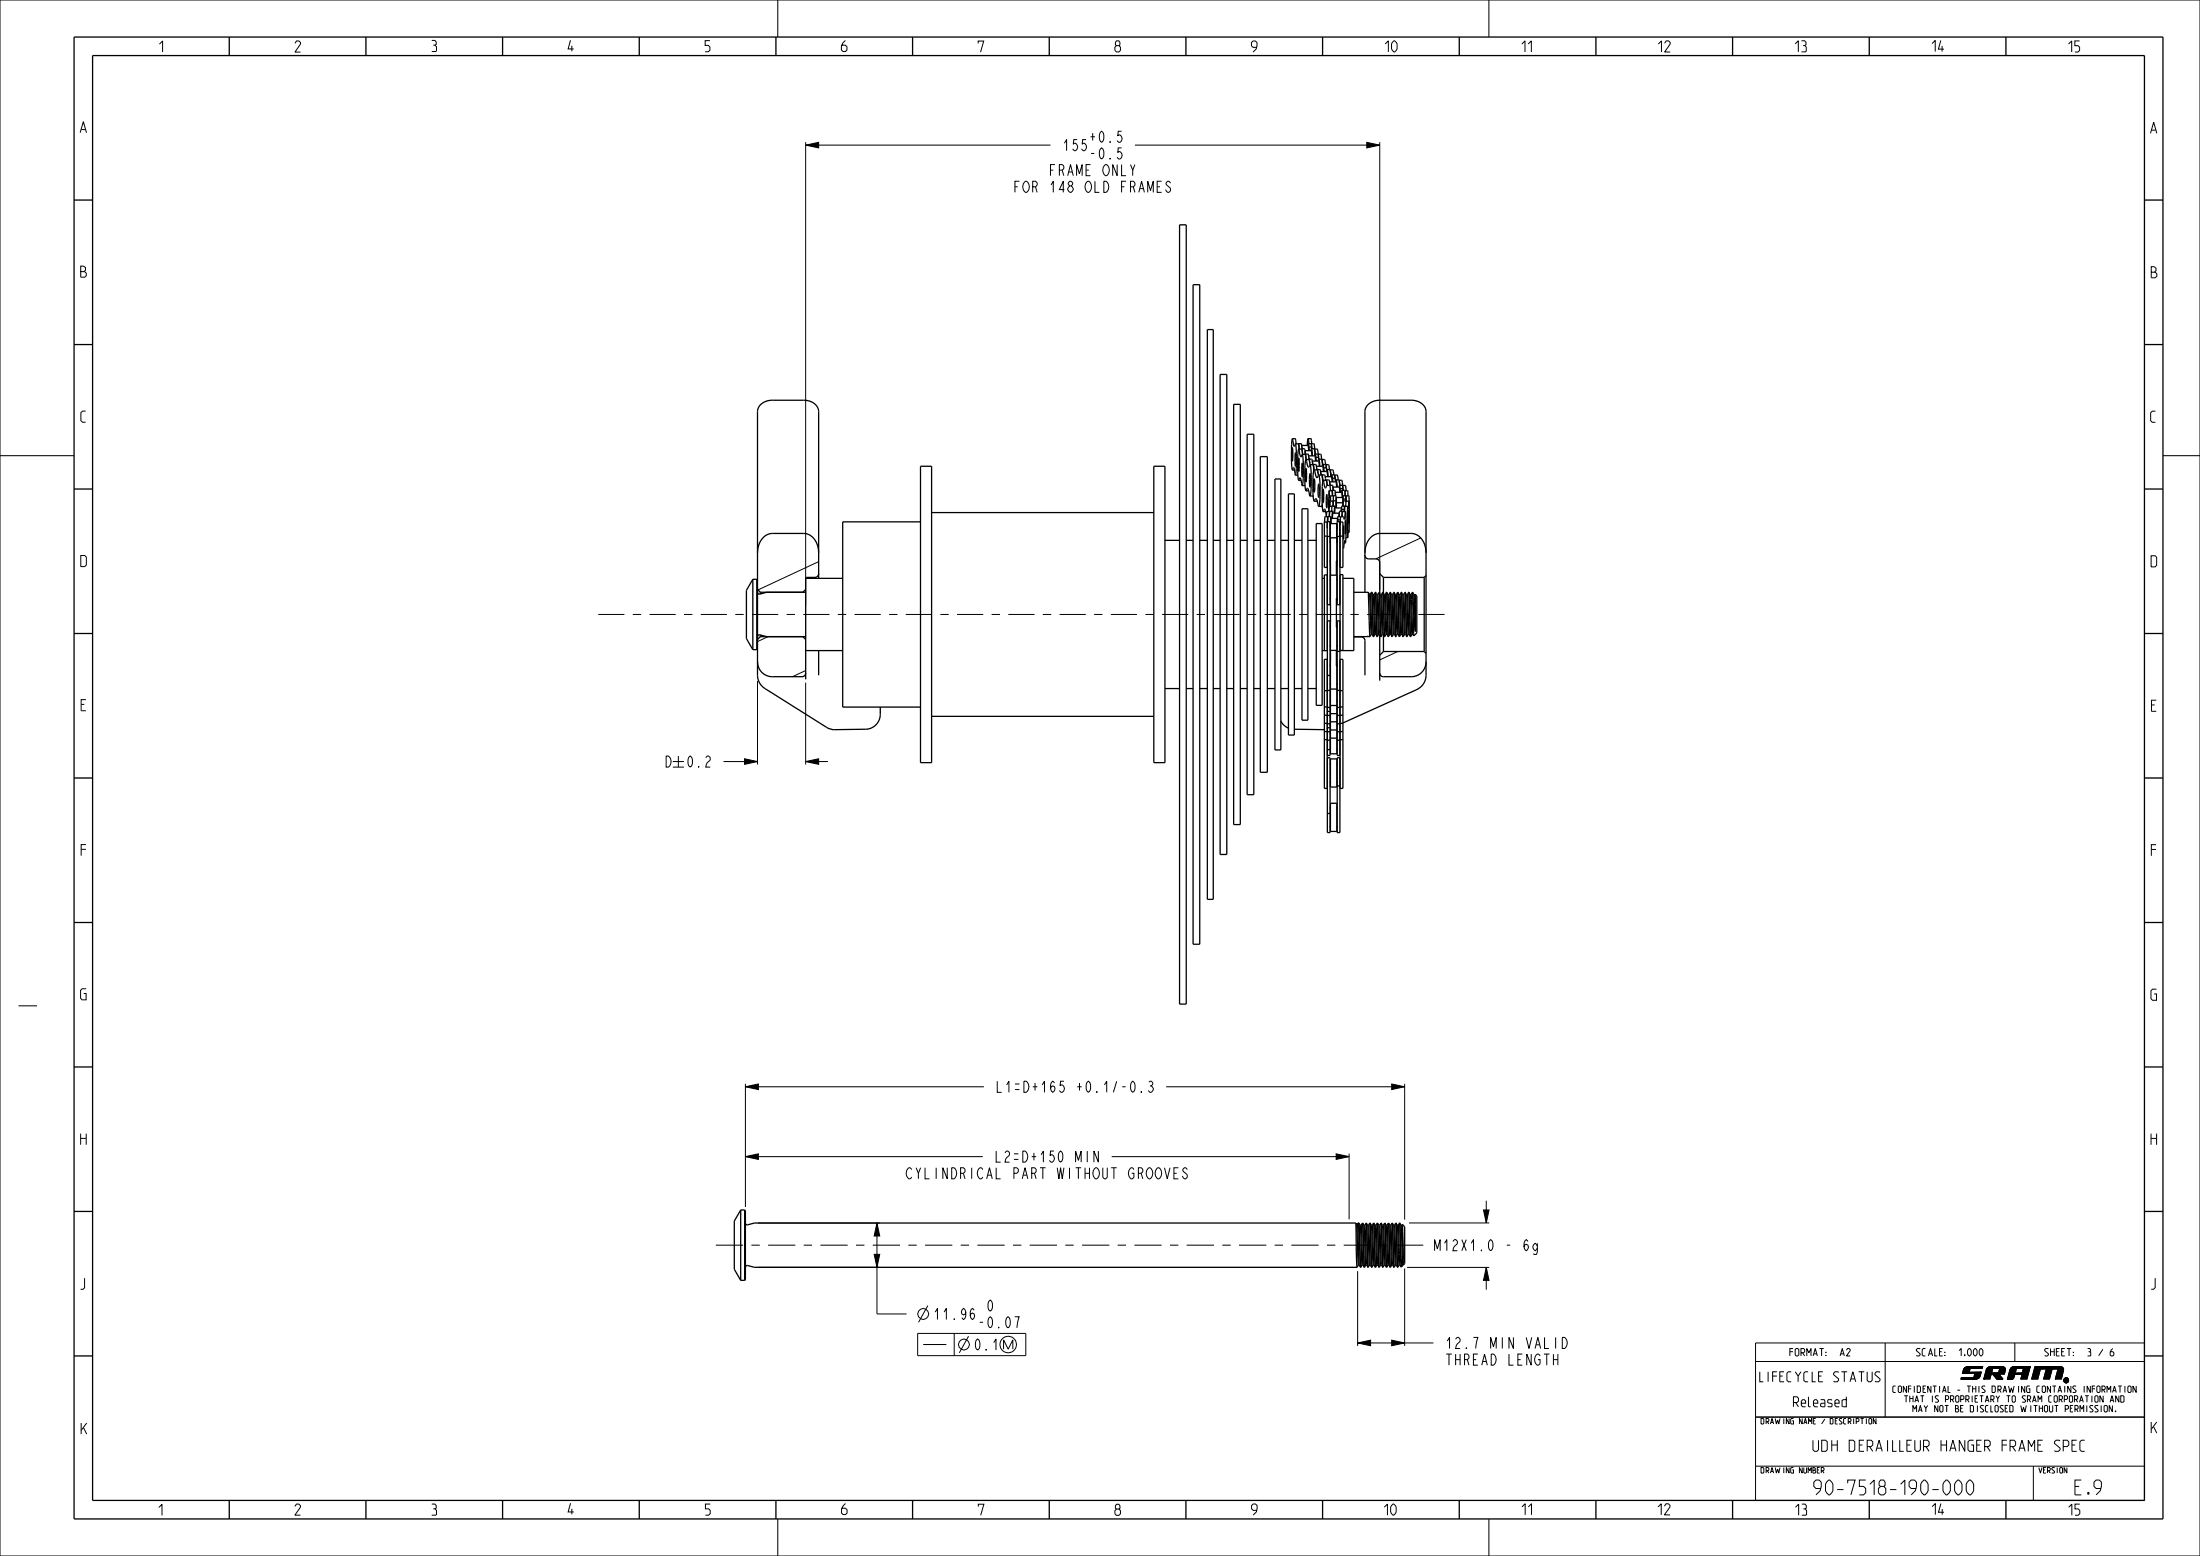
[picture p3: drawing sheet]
<svg xmlns="http://www.w3.org/2000/svg" width="594mm" height="420mm" viewBox="0 0 594 420" stroke-linecap="round" stroke-linejoin="round" font-family="sans-serif">
<g fill="none" stroke="#000" stroke-width=".27">
<path d="M0 0h594v420h-594zM210 0v10M402 0v10M0 123h20M584 123h10M221 151.6l-16.3 7.6M383.6 145.2l-12.1 5.7M207.4 171.9l-2.9 1.3M377.4 175.9l-4.9 2.2M217.5 181l-3.5 1.7M5 271.5h5M474 362.5h105v42.5h-105z"/>
<path d="M474 367.5h105M509 362.5v20M529.5 372.2h4.4zM529.5 372.2l4.6-.1zM529.5 372.2l4.7-.2zM529.5 372.2l4.8-.3zM529.5 372.2l3.4-.4 1.4 .1zM529.5 372.2h4.2zM529.6 371.8h3.3l-3.4 .4zM529.9 370.6h3.3M529.9 370.5l5-.1zM529.9 370.5l3.3 .2h-3.3z"/>
<path d="M529.9 370.5l5-.1-1.7 .3zM529.9 370.5h5M530.1 370l1.8-.6-.2 1zM530.1 370l1.6 .4-1.8 .1zM530.1 369.8l1.8-.4-1.8 .6zM530.2 369.5l1.7-.1-1.8 .4zM530.3 369.3l5-.3-3.4 .4zM530.3 369.3l1.6 .1-1.7 .1zM530.4 369.2l.8-.2h4.1l-.1 .4h-3.3l-.2 1h3.2l-.5 1.4-.8 .4h-4.1l.1-.4h3.3l.3-1.1h-3.3zM530.5 369.2l4.8-.2zM530.5 369.2l4.8-.2-5 .3zM530.5 369.1h4.8"/>
<path d="M530.7 369.1l4.6-.1zM530.7 369h4.6M530.9 369h4.4zM530.9 369h4.4M531.9 369.4l3.4-.4-.1 .4zM532.9 371.8l1.7-.2-.1 .2zM532.9 371.8l1.8-.5-.1 .3zM532.9 371.8h1.6l-.2 .1zM533.2 370.7l1.7-.3-.2 .9zM533.2 370.7l1.5 .6-1.8 .5zM533.9 372.2h-4.4M534.2 372.1l-4.7 .1"/>
<path d="M535.6 372.2l2-1.2-.1 .2zM535.6 372.2l2.1-1.4zM535.6 372.2l2.1-1.6v.2zM535.6 372.2l2.3-2.2-.2 .6zM535.6 372.2l1.9-1-.2 1zM536.3 369.9l1.7-.5-.1 .6zM536.3 369.9l1.6 .1-2.3 2.2zM536.3 369.6l1.7-.2-1.7 .5zM536.5 369.4l4.9-.1zM536.5 369.4h1.5l-1.7 .2zM536.5 369.4h4.9M536.5 369.3h4.9"/>
<path d="M536.6 369.2l.7-.3h3.4l.5 .2 .3 .6-.3 1.2h-1.5l1.1 1.3h-1.7l-1.3-1.5-.2 .2-.3 1.3h-1.7zM536.6 369.2l4.6-.1zM536.6 369.2l4.6-.1 .1 .1zM536.6 369.2h4.7l-4.8 .2zM536.6 369.1l4.7 .1M536.8 369.1h4.3zM536.8 369.1h4.4zM536.8 369h4.3M536.8 369.1h4.4M537.1 369h3.8zM537.1 369l4 .1zM537.1 369h3.8"/>
<path d="M537.3 368.9h3.4zM537.3 368.9l3.6 .1zM537.7 370.6h.9zM537.7 370.6l.1 .1zM537.7 370.8l.1-.1zM537.8 370.7l1.8-.1 .1 .3zM537.8 370.7l1.9 .2-1.5 .3zM537.8 370.7l1.8-.1zM538 369.4l3.4-.1zM538 369.4h1.9l-.3 1.2h-1.9zM538.2 371.2l1.5-.3-.7 1.2zM538.9 369.4l2.5-.1z"/>
<path d="M539.2 372.2h1.6zM539.2 372.2h.5zM539.6 370.6l1.7-.2-1.6 .5zM539.7 370.9l1.6-.5-.1 .5zM539.7 370.9l-.6 1.2zM539.7 370.9l-.6 1.3zM539.7 370.9l-.5 1.3h-.1zM539.7 370.9l1.1 1.3h-1.6zM539.7 369.4l1.7-.1zM539.8 370l1.7-.3-.1 .2zM539.8 370l1.6-.5 .1 .2zM539.8 370l1.6-.1-.1 .5z"/>
<path d="M539.8 370l1.5 .4-1.7 .2zM539.8 369.4l1.6-.1zM539.9 369.4l1.5-.1v.2zM539.9 369.4l1.5 .1-1.6 .5zM542 372.2h1.5zM542 372.2l1.6-.1zM542 372.2l1.7-.2zM542 372.2l1.8-.4-.1 .2zM542 372.2l1.9-.9-.1 .5zM542 372.2l1.9-1.1v.2zM542 372.2l2-1.2zM542 372.2l2.1-1.6-.1 .4z"/>
<path d="M542 372.2l2.3-2.2-.2 .6zM542 372.2h1.3zM542 372.2h.9zM542.6 369.8l1.8-.4-.1 .6zM542.6 369.8l1.7 .2-2.3 2.2zM542.8 369.5l1.6-.1-1.8 .4zM542.9 369.3l1.5 .1-1.6 .1zM542.9 369.3l.2-.2 5-.1zM542.9 369.3l5.2-.3-3.7 .4zM543 369.2l.7-.2h4.4l-.8 3.2h-1.7l.4-1.2-2.1 .1a.89 .89 0 0 1-1.1 1.1h-.8l.6-2.4zM543.1 369.1l5-.1zM543.1 369h5"/>
<path d="M543.3 369h4.8zM543.5 369h4.6zM543.5 369h4.6M543.7 369h4.4zM544 371l1.1-.4h.9zM544 371l2-.4v.4zM544 362.5v5M544.1 370.6h1l-1.1 .4zM544.4 369.4l3.7-.4zM544.4 369.4h1.9l-.3 1.2h-1.9zM545.3 369.4l2.8-.4zM546 371l2-1.3-2.4 2.5z"/>
<path d="M546 370.6l2-.9-2 1.3zM546.1 369.4l2-.4zM546.2 370l1.8-.3-2 .9zM546.2 369.4l1.9-.4zM546.3 369.4l1.8-.4-.1 .7zM546.3 369.4l1.7 .3-1.8 .3zM548 369.7l-.7 2.5h-1.7zM549.4 368.9h7.1zM549.4 368.9h7.1l-5.6 .5zM549.4 368.9l1.5 .5-2.3 2.8zM549.4 368.9l7.4 .1 .4 .7-.6 2.5h-1.7l.8-2.8h-1.6l-.7 2.8h-1.6l.7-2.8h-1.6l-.7 2.8h-1.6zM549.4 368.9h7.1"/>
<path d="M550.9 369.4h6.2zM550.9 369.4l6.1-.2 .1 .2zM550.9 369.4l6-.3 .1 .1zM550.9 369.4l6-.3zM550.9 369.4l5.8-.4zM550.9 369.4l-.7 2.8h-1.6zM550.9 369.4h6.2M550.9 369.3h6.2M552.5 369.4h4.6zM552.5 369.4h1.6l-2.3 2.8zM554.1 369.4h3zM554.1 369.4l-.7 2.8h-1.6z"/>
<path d="M555.7 369.4h1.4l.1 .3zM555.7 369.4l1.5 .3-2.3 2.5zM557.1 370l-.5 2.2h-1.7zM557.1 370l-2.2 2.2zM557.2 369.7l-2.3 2.5zM557.2 369.7l-.1 .3-2.2 2.2zM557.3 372.5h.1M557.2 372.7h.1M557.3 372.4h.1M557.2 372.6h.1M557.3 372.7h.1M557.2 372.8h.1"/>
<path d="M557.4 372.3h.1M557.2 372.5h.1M557.3 372.8h.1M557.3 372.9h.1M557.2 372.4h.1M557.4 372.8h.1M557.3 373h.1M557.3 372.2h.2zM557.5 372.2h.1M557.3 372.3h.1M557.4 372.9h.1M557.4 373h.1"/>
<path d="M557.4 372.2l.2-.1zM557.3 372.2h.1M557.5 373h.1M557.4 373l.2 .1zM557.4 372.1h.3zM557.4 372.1h.2zM557.4 373.1h.2zM557.5 372.1l.4-.1zM557.5 372.1l.3-.1zM557.5 373.1h.2zM557.5 373.1h.3zM557.6 372h.5z"/>
<path d="M557.6 373.2h.3zM557.6 373.2l.6-.1zM557.6 373.2h.5zM557.7 372.3h.2zM557.7 372.3v.6zM557.7 372.3h.4v.6l-.2-.3-.2 .3zM557.7 372h.4zM557.7 372l.3-.1zM557.7 373.2h.4zM557.8 372.4h.3zM557.8 372.5h.1M557.8 372.5l-.1 .4z"/>
<path d="M557.8 372.4l-.1 .5zM557.8 372.4l.3-.1zM557.8 372.4l.2-.1zM557.8 372.4l.2 .1h-.2zM557.8 372.6h.3zM557.8 372.6h.2zM557.8 372.6l.3-.1zM557.8 372.6l-.1 .3zM557.8 371.9h.2zM557.8 373.2h.3zM557.8 373.2h.2zM557.9 372.5h.1"/>
<path d="M557.9 372h.2zM557.9 373.2l.3-.1zM557.9 372.6h.2zM557.9 372.5h.2zM557.9 372.4h.2zM558 372l.2 .1zM558 373.1h.2zM558 372.5h.1zM558 372.4h.1zM558 372.6h.1M558 372.5h.1M558 372.4h.1"/>
<path d="M558.1 372.5h.1M558.1 372.6h.1M558 372.7h.1M558.1 372.4h.1M558 372.9h.1M558.1 372.7h.1M558 372.8h.1M558.1 372.9h.1M558.1 372.8h.1M558 373.1h.3zM558 372.1h.2zM558.1 373.1h.2z"/>
<path d="M558.1 372.1h.2zM558.2 373.1l.1-.1zM558.2 372.1l.1 .1zM558.3 373h.1zM558.3 372.2h.1M558.3 372.3h.1M558.3 373h.1M558.4 372.2h.1M558.4 372.3h.1M558.5 372.9h.1M558.5 372.3h.1M558.4 372.4h.1"/>
<path d="M558.5 372.8h.1M558.3 372.9h.1M558.5 372.4h.1M558.4 372.5h.1M558.5 372.7h.1M558.4 372.8h.1M558.5 372.6h.1M558.4 372.7h.1M558.5 372.5h.1M474 382.5h105M474 395.7h105M549 395.7v9.3"/>
<path d="M210 410v10M402 410v10"/>
<circle cx="557.9" cy="372.6" r=".56"/>
<circle cx="557.9" cy="372.6" r=".65"/>
</g>
<g fill="#000">
<path d="M530.1 370l1.6 .4-1.8 .1zM530.1 369.8l1.8-.4-1.8 .6zM530.3 369.3l1.6 .1-1.7 .1zM530.2 369.5l1.7-.1-1.8 .4zM530.1 370l1.8-.6-.2 1zM533.2 370.7l1.5 .6-1.8 .5zM532.9 371.8l1.7-.2-.1 .2zM532.9 371.8h1.6l-.2 .1zM532.9 371.8l1.8-.5-.1 .3zM533.2 370.7l1.7-.3-.2 .9zM536.3 369.9l1.6 .1-2.3 2.2zM536.5 369.4h1.5l-1.7 .2z"/>
<path d="M536.3 369.6l1.7-.2-1.7 .5zM535.6 372.2l2-1.2-.1 .2zM535.6 372.2l1.9-1-.2 1zM535.6 372.2l2.1-1.4zM535.6 372.2l2.3-2.2-.2 .6zM535.6 372.2l2.1-1.6v.2zM537.7 370.8l.1-.1zM537.8 370.7l1.8-.1 .1 .3zM537.7 370.6l.1 .1zM536.3 369.9l1.7-.5-.1 .6zM537.8 370.7l1.9 .2-1.5 .3zM538.2 371.2l1.5-.3-.7 1.2z"/>
<path d="M537.7 370.6h.9zM539.7 370.9l-.6 1.2zM539.7 370.9l-.6 1.3zM539.7 370.9l-.5 1.3h-.1zM539.2 372.2h.5zM539.8 370l1.5 .4-1.7 .2zM539.6 370.6l1.7-.2-1.6 .5zM537.8 370.7l1.8-.1zM539.7 370.9l1.1 1.3h-1.6zM539.7 369.4l1.7-.1zM539.9 369.4l1.5 .1-1.6 .5zM539.8 369.4l1.6-.1z"/>
<path d="M539.2 372.2h1.6zM539.7 370.9l1.6-.5-.1 .5zM539.9 369.4l1.5-.1v.2zM539.8 370l1.7-.3-.1 .2zM539.8 370l1.6-.1-.1 .5zM539.8 370l1.6-.5 .1 .2zM542.6 369.8l1.7 .2-2.3 2.2zM542.9 369.3l1.5 .1-1.6 .1zM542.8 369.5l1.6-.1-1.8 .4zM542 372.2h.9zM542 372.2h1.5zM542 372.2h1.3z"/>
<path d="M542 372.2l1.6-.1zM542 372.2l1.7-.2zM542 372.2l1.8-.4-.1 .2zM542 372.2l1.9-.9-.1 .5zM542 372.2l1.9-1.1v.2zM542 372.2l2-1.2zM542 372.2l2.1-1.6-.1 .4zM542 372.2l2.3-2.2-.2 .6zM544.1 370.6h1l-1.1 .4zM542.6 369.8l1.8-.4-.1 .6zM546 371l2-1.3-2.4 2.5zM546 370.6l2-.9-2 1.3z"/>
<path d="M546.3 369.4l1.7 .3-1.8 .3zM546.2 370l1.8-.3-2 .9zM546.2 369.4l1.9-.4zM548 369.7l-.7 2.5h-1.7zM546.3 369.4l1.8-.4-.1 .7zM549.4 368.9l1.5 .5-2.3 2.8zM550.9 369.4l-.7 2.8h-1.6zM552.5 369.4h1.6l-2.3 2.8zM554.1 369.4l-.7 2.8h-1.6zM555.7 369.4l1.5 .3-2.3 2.5zM549.4 368.9h7.1l-5.6 .5zM550.9 369.4l5.8-.4z"/>
<path d="M550.9 369.4l6-.3zM555.7 369.4h1.4l.1 .3zM557.1 370l-2.2 2.2zM557.1 370l-.5 2.2h-1.7zM557.2 369.7l-.1 .3-2.2 2.2zM557.2 369.7l-2.3 2.5zM557.4 372.2l.2-.1zM557.4 372.1h.3zM557.4 373l.2 .1zM557.3 372.2h.2zM557.5 372.1l.4-.1zM557.4 373.1h.2z"/>
<path d="M557.6 372h.5zM557.5 373.1h.3zM557.4 372.1h.2zM557.7 372.3v.6zM557.7 372l.3-.1zM557.6 373.2h.5zM557.5 373.1h.2zM557.8 372.4h.3zM557.8 372.4l-.1 .5zM557.8 372.6h.3zM557.8 372.5l-.1 .4zM557.8 372.6l-.1 .3z"/>
<path d="M557.7 373.2h.4zM557.5 372.1l.3-.1zM557.8 371.9h.2zM557.9 372h.2zM557.6 373.2h.3zM557.6 373.2l.6-.1zM557.8 373.2h.2zM557.9 372.6h.2zM557.9 372.5h.2zM557.9 372.4h.2zM557.7 372.3h.2zM558 373.1h.2z"/>
<path d="M557.9 373.2l.3-.1zM558 372.4h.1zM558 372.5h.1zM557.8 372.4l.2-.1zM558 372l.2 .1zM558 372.1h.2zM557.8 372.6l.3-.1zM557.8 372.6h.2zM557.8 372.4l.3-.1zM557.8 373.2h.3zM557.7 372h.4zM558.1 373.1h.2z"/>
<path d="M558 373.1h.3zM558.2 373.1l.1-.1zM558.1 372.1h.2zM558.2 372.1l.1 .1zM558.3 373h.1z"/>
</g>
<path d="M530.3 369.2h5M544 370.8h2M550.9 369.3h6.1" fill="none" stroke="#000" stroke-width=".38"/>
<path d="M530.3 369.2h5" fill="none" stroke="#000" stroke-width=".42"/>
<path d="M529.5 372.1h4.8M529.9 370.5h5" fill="none" stroke="#000" stroke-width=".28"/>
<path d="M529.5 372h4.8" fill="none" stroke="#000" stroke-width=".41"/>
<path d="M542.9 369.1h5.2" fill="none" stroke="#000" stroke-width=".34"/>
<path d="M542.9 369.2h5.2" fill="none" stroke="#000" stroke-width=".43"/>
<g fill="none" stroke="#000" stroke-width=".35">
<path d="M20 10h564v400h-564zM25 15h554v390h-554zM61.9 10v5M98.8 10v5M135.7 10v5M172.6 10v5M209.5 10v5M246.4 10v5M283.3 10v5M320.2 10v5M357.1 10v5M394 10v5"/>
<path d="M430.9 10v5M467.8 10v5M504.7 10v5M541.6 10v5M20 54h5M579 54h5M318.5 60.7h1.8v210.3h-1.8zM322.1 76.8h1.8v178.1h-1.8zM20 93h5M326 89h1.6v153.8h-1.6zM579 93h5M329.4 101.1h1.8v129.5h-1.8z"/>
<path d="M333.1 109.1h1.8v113.5h-1.8zM336.7 117.2h1.8v97.3h-1.8zM348.9 118.4h.8l.3 1.4M348.9 118.4l-.2 1.6v3.7l.2 3.2M348.9 118.4l.5 2.1 .4-.7M349.8 119.8l.2 3.2v3.6l-.2 1.7M349.8 119.8h.7M350.5 119.8l.2 1.4M350.6 119.8h.8l.2 1.3M350.6 119.8l.2 1.4M350.6 119.8h-.1M353.2 118.4l-.2 1.8"/>
<path d="M353.2 118.4h.8l.2 1.4M353.2 118.4l.2 1.4M353.2 119.8l-.1 .4M353.2 119.8h.8l.2 .9M353.2 119.8l.2 .9M20 132h5M248.5 125.9h3v80h-3zM251.5 138.4h60M311.5 125.9h3v80h-3zM340.3 123.3h1.9v85.2h-1.9zM344.2 129.3h1.6v73.1h-1.6zM347.9 133.3h1.6v65.1h-1.6z"/>
<path d="M348.9 126.9l.4-.7 .5 2.1M348.9 126.9h.6M349.8 128.3h.6M350.7 121.2l-.3 1.6v3.7l.3 3.2M350.7 121.2l.5 2.1 .4-.7M350.7 129.7l.3-.7 .6 2.1M350.7 129.7h.6M350.7 121.2h.7M351.4 121.2h.1M351.4 121.2l.2 .6M351.5 121.1l.1 .7M351.5 121.1h.7l.2 1.5"/>
<path d="M351.5 121.1l-.1 .1M351.5 137.3h1.6v57.1h-1.6zM351.6 121.8l.1 .8M351.6 122.6l.3 3.2v3.6l-.3 1.7M351.6 131.1h.8M351.6 122.6h.8M351.6 121.8l.1 .5M352.4 122.6h.1M352.4 122.6l.2 1.4M352.4 122.6h.8l.2 1.3M352.4 122.6l.3 1.4M352.6 124l-.3 1.6v3.7l.3 3.2"/>
<path d="M352.6 124l.6 2.1 .5-.7M352.6 132.5l.5-.7 .6 2.1M352.6 132.5h.8M352.6 124h.8M353 120.2h.1M353.1 120.2h.1M353.4 124l.2 .6M353.4 123.9l.8 .1 .2 1.4M353.4 123.9v.1M353.4 123.9l.2 .6M353.4 120.7l.1 .9M353.4 120.7h.8"/>
<path d="M353.6 124.6l.1 .8M353.6 124.5l.1 .6M353.7 125.4l.3 3.2v3.6l-.3 1.7M353.7 133.9h.8M353.7 125.4h.8M353.7 125.4h.1M354.1 121.1l-.1 .5M354.1 121.1l.8 .1M354.1 121.1l.3 1.9M354.2 120.7v.4zM354.2 120.7l-.2-.9h.8l.2 1.4M354.4 133.9h.1"/>
<path d="M354.4 133.9l.1 .1M354.5 125.4h.1M354.5 125.4l.2 1.6M354.5 125.4h.8l.3 1.4M354.5 125.4l.3 1.4M354.5 134h.1M354.5 133.8v.1M354.8 126.8l-.3 1.6v3.7l.1 2.3 .2 .9M354.8 126.8l.7 2.1 .2-.1 .3-.6M354.8 135.3l.4-.6h.2l.6 2M354.8 135.3h.8M354.8 126.8h.8"/>
<path d="M354.9 121.2h.1M354.9 121.2h.8l.3 1.4M354.9 121.2l.3 1.4M354.9 121.3l.2 1.3M355.1 122.6h.1M355.1 122.6l-.2 .5M355.1 122.6h.7l.2 .9M355.1 122.6l.2 .9M355.3 123.5l.1 1M355.3 123.5h.7M355.6 126.8h.1M355.6 135.3h.1"/>
<path d="M355.6 126.8l.4 1.4M355.6 126.7l.8 .1 .3 1.4M355.6 126.7v.1M355.6 126.7l.2 .6M355.7 135.3h-.1M355.8 127.3v.1M355.8 127.4l.1 .5M356 128.2v.1M356 123.5l.1 .4M356 123.5l-.1-.9h.7l.2 1.3M356 123.5h.1M356 123.5l.1 .3"/>
<path d="M356 128.2l.3 1 .1 2.3v3.5l-.4 1.7M356 136.7h.8M356 128.2h.8M356.1 123.9l-.2 .6M356.1 123.9l.3 2M356.1 123.9h.7M356.8 136.7h.1M356.8 136.7l.1 .1M356.8 123.9l.1 .1M356.8 128.2h.1M356.8 128.2l.3 1.8M356.8 123.9v.1"/>
<path d="M356.9 124l.2 1.5M356.9 124l.8 .1 .3 1.3 .8 .1 .1 1.2M356.9 124l.3 1.4M356.9 128.2h.7l.3 1.4 .2-.1M356.9 128.2h-.1M356.9 128.2l.3 1.5M356.9 136.8h.1M357 136.2l-.2 .5M357 136.5l-.1 .3M357.2 125.4l-.2 .5M357.2 125.4h.7l.2 .9M357.2 125.4l.2 .9"/>
<path d="M357.3 129.6l.5 2.1 .4-.7h1.6l.1 1.4M357.3 129.6l-.3 1.6v3.7l.3 3.2M357.3 138.1l.4-.7 .4 1.9M357.3 138.1h.6M357.4 126.3l.1 1M357.4 126.3h.7M358 125.5l.1 .8M358.1 129.5l.2 1.5-.2-1.3-.8-.1M358.1 129.5l.7 .1 .3 1.4M358.1 127.2v.1M358.1 126.3l.1 .5M358.1 126.3h.1"/>
<path d="M358.1 126.3l.1 .2M358.3 126.7l-.2 .5M358.3 126.7l.8 .1M358.3 126.7l.3 2M358.5 139.5h-.8l-.1 1.4M358.5 139.5h.1M358.5 139.5l-.1 1.3M358.9 132.5l-.1 5.6M358.9 132.5l.2 2 .1-.6M358.9 132.5h.7M359 138.1l-.1 1.3zM359 138.1h-.8l-.1 1.4"/>
<path d="M359 138.1h.1M359 131h.1M359 131l.2 1.5M359.1 126.8l.2 1.8 .2-.4M359.1 126.8l.8 .1 .3 1.3M359.1 126.8l.3 1.4M359.2 133.9l.1 1.4M359.2 133.9h.8M359.3 139.4h-.7l-.1 1.4M359.3 139.4v1.7M359.3 139.4l-.1 1.9M359.5 128.2h.8l.2 .9"/>
<path d="M359.5 128.2l.3 .9M359.6 132.5l.1 1.4M359.6 136.7h-.7l-.1 1.4M359.6 136.7h.1M359.6 136.7v.1M359.7 132.4h.7l.2 1.4M359.7 132.4l-.1 .1M359.7 132.4l.1 1.5M359.8 129.1l.1 1M359.8 129.1h.7M359.8 138l.1 .5M359.8 138l-.8 .1"/>
<path d="M359.8 138l-.2 1.9M360 135.3v.4M360 135.3h-.8l-.1 1.4M360 135.3l-.1 1.3M360 135.2h.7M360.3 128.2l.8 .1 .2 1.2M360.3 128.3l.2 .8M360.4 136.6h-.7l-.2 1.4M360.4 136.6l.1 .5M360.4 136.6l-.2 1.9M360.5 129.1l.1 .6M360.5 129.1l.1 .4"/>
<path d="M360.7 129.5l-.2 .6M360.7 129.5l.8 .1M360.7 129.5l.4 2M360.7 135.2v-1.4h-.7v2.8M360.7 135.2v1.9M360.7 135.5l.1 .1M360.7 136.9l.1 .1M361.5 129.6l.2 1.4M361.5 129.6l.8 .1 .3 1.3M361.5 129.7l.3 1.3M361.6 131.5h.1M361.7 131h1.5l.3 1.5"/>
<path d="M361.7 131l-.1 .5M361.7 131l.1 .9M361.8 131.9l.1 1M361.8 131.9h.8M362.2 137.5v.5M362.2 137.5h.7M362.3 132.4l-.1 .5M362.3 132.4l.8 .1M362.3 132.4l.2 1.9M362.4 131l.2 .9M362.5 131l.2 1.4M362.5 138v.1"/>
<path d="M362.5 138h-.8l-.1 1.4M362.5 138l-.2 1.5M362.5 138.1l-.2 1.4M362.5 138.1h.8M362.5 138.1h.1M362.6 131.9v.5M362.6 135.4v.2M362.7 134.7h.7M362.7 134.7l-.1-.9h.8v.9M362.7 134.7v1.9M362.7 135.2h.7M362.9 137.5v.6"/>
<path d="M363.1 136.6v.1M363.1 136.6h-.8l-.1 .9M363.1 136.6l-.2 .9M363.1 132.5l.1 1.3zM363.1 136.7h.1M363.1 132.5h.1M363.1 132.5h.8l.1 1.4M363.3 138.1l.1 5.2-.1 3.2M363.3 138.1l-.3 2.1-.2-.7h-.8M363.4 134.7v.5M363.4 135.2v.5M363.4 135.7l-.1 1"/>
<path d="M363.4 133.9h.8l.1 3.2M363.4 133.9v.2M363.4 133.9l.1 1.4M363.9 136.7v8.4M363.9 136.7h-.8l-.1 1.4M364.2 135.3l-.2 2-.1-.6M364.2 135.3l.1 1.8M364.2 135.3h-.8v.4M364.3 137.1l-.1 6.6M364.3 137.1v.7M579 132h5M203.3 156.4l-1.8 3v13l1.8 3"/>
<path d="M203.3 156.4v19M203.3 156.4h1M204.3 156.4v19M204.3 156.4l.2 .2M204.5 159.9l.5 .5 2.1-.5h10.4M204.5 149.2l.4-2 .8-1.7 1.3-1.1 1.5-.4h8.7l1.1 .3 1.1 .7 .9 1.2 .5 1.4 .2 1.6M204.5 159.1l.8 .8M205.3 159.9v.4M217.5 159.1l-.7 .8h-11.5M217.5 156.1h10M221 156.1l-.1-45.7-.4-.8-.6-.7-2-.8-9.4-.1-1.4 .2-1 .5-.8 .6-.6 .8-.2 .9v71.3l.3 1.4 .7 1.2 .9 .9 16.8 10.6 1.3 .5 9.4-.1 1.5-.3 1.1-.9 .9-1.3 .3-1.1v-2.3M221 154.9a1 1 0 0 1-1 1h-2.3l-.2 .2v27.3"/>
<path d="M248.5 140.9h-21v50h21M314.5 145.9h4M320.3 145.9h1.8M323.9 145.9h2.1M327.6 145.9h1.8M331.2 145.9h1.9M334.9 145.9h1.8M338.5 145.9h1.8M342.2 145.9h2M345.8 145.9h2.1M349.5 145.9h2M353.1 145.9h2.3"/>
<path d="M355.4 141.3h1.6v49.1h-1.6zM357 156.1h.6M357.6 144.7h.7M357.6 140.9h.7v12.3h-.7zM358.3 156.1h.1M358.4 144.8h.7v18.4h-.7zM358.4 140.8l-.1 1.7M358.4 140.8h.7M359.1 156.4l.1 .2M359.1 146.3l.1 .2M359.1 156.1h.1M359.1 140.8v4"/>
<path d="M359.1 140.8l.1 1.2M359.1 142.5l.1 .1M359.2 151.4l-.1 .2M359.2 152.8v2.5M360.8 151.4v3.9M361 156.1h.1M361 151.4v.2M361 142.7h-.1M361 143.3v3.2M361 143.3h.1M361 142.6v.1M361 146.3v.2"/>
<path d="M361 156.4v.2M361.2 140.3v.5M361.2 140.3v-.9h.7v.9M361.2 140.3h.7M361.7 142.6v2.2zM361.8 144.8h-.8v18.4h.8M361.8 156.1h.1M361.8 140.8h-.8v2.5M361.8 140.8v.9M361.8 140.8l-.1 1.8M361.8 153.2h.8v-12.3h-.8v83.8h-.8v-20.2h.8M361.8 155.1h.8v20.5h-.8"/>
<path d="M361.8 144.7h.8M361.9 140.3v.6M362.6 156.1h2.9v19.5h-3.7M362.9 146.5h.4M363.3 146.5l-.2-.6-.3 2h-.2M363.4 145.1h.5M364 143.7h.2M364.2 143.7l-.1-.6-.2 2M365.5 159.9h3.9M368.5 149.9a1 1 0 0 0 1 1h2a1 1 0 0 1 1 1v8.2M368.5 159.9l.1-49.4 .4-.8 .7-.8 2-.8 9.3-.1 1.3 .2 1 .4 .9 .6 .6 .8 .2 1-.1 72.2-.8 1.6-1.4 1.2-20.1 9.1M368.5 149.2l.4-2 .8-1.7 1.3-1.1 1.5-.4h8.7l1.1 .3 1.1 .7 .9 1.2 .5 1.4 .2 1.6"/>
<path d="M369.4 159.9h.1M369.4 159.9l.5 11.9M369.4 159.9l.3 .5M370.3 159.9l-.3 .5M370.3 159.9h.1M370.3 159.9l.3 7.5M370.4 159.9h.1M370.4 159.9l.3 7.5M370.4 159.9l.3 .6M371.3 159.9l-.3 .6M371.3 159.9h.1M371.3 159.9l.3 7.5"/>
<path d="M371.4 159.9h.1M371.4 159.9l.3 7.5M371.4 159.9l.3 .6M372.3 159.9l-.3 .6M372.3 159.9l.3 7.5M372.3 159.9h.1M372.4 159.9h.1M372.4 159.9l.3 7.5M372.4 159.9l.3 .6M372.5 154.9l1 1M373.3 159.9l-.3 .6M373.3 159.9h.1"/>
<path d="M373.3 159.9l.5 11.9M373.4 159.9h.1M373.4 159.9l.5 11.9M373.4 159.9l.3 .6M373.5 155.9h11M373.5 155.9v4.2M374.3 159.9l-.3 .6M374.3 159.9h.1M374.3 159.9l.5 11.9M374.4 159.9l.5 11.9M374.4 159.9l.3 .6M375.3 159.9l-.3 .6"/>
<path d="M375.3 159.9h.1M375.3 159.9l.5 11.9M375.4 159.9h.1M375.4 159.9l.5 11.9M375.4 159.9l.3 .6M376.3 159.9l-.3 .6M376.3 159.9l.3 7.5M376.4 159.9h.1M376.4 159.9l.3 7.5M376.4 159.9l.3 .6M377.3 159.9l-.3 .6M377.3 159.9l.3 7.5"/>
<path d="M377.3 159.9h.1M377.4 159.9h.1M377.4 159.9l.3 7.5M377.4 159.9l.3 .6M378.3 159.9l-.3 .6M378.3 159.9h.1M378.3 159.9l.5 11.9M378.4 159.9h.1M378.4 159.9l.5 11.9M378.4 159.9l.3 .6M379.3 159.9l-.3 .6M379.3 159.9l.5 11.9"/>
<path d="M379.3 159.9h.1M379.4 159.9h.1M379.4 159.9l.5 11.9M379.4 159.9l.3 .6M380.3 159.9l-.3 .6M380.3 159.9h.1M380.3 159.9l.5 11.9M380.4 159.9l.5 11.9M380.4 159.9l.3 .6M381.3 159.9h.1M381.3 159.9l-.3 .6M381.4 159.9h.1"/>
<path d="M381.4 159.9l.1 3.6M381.4 159.9l.1 2.5M381.4 159.9l.4 1.1 .4 9.5M384.5 155.9v20M385 155.4l-.5 .5M20 171h5M203.3 175.4h1M204.5 171.8l.5-.5 2.1 .5M204.5 178.6l.3 1.5 .6 1.1 1 .8 1.2 .6 9 .1 .7-.4 .2-.6M204.5 175.2l-.2 .2M205.3 171.4v.5M205.3 171.9l-.8 .7"/>
<path d="M216.8 171.9l.7 .7M217.5 175.6h10M217.5 171.8l-12.2 .1M221 175.6v6.7M357 175.6h1.4M357.6 178h.7v34.8h-.7zM357.6 175.6v-20.4h.7v20.4M358.4 167.6h.7v36.3h-.7zM359.1 179.5l.1 .2M359.1 169.1l.1 .2M359.1 175.6h.1M359.2 161.5l-.1 .2"/>
<path d="M359.2 174.2l-.1 .2M359.2 162.9v5.1M359.2 175.6v2.8M360.8 175.6h.2M360.8 161.5v7.8M360.8 175.6v4.2M361 174.2v.2M361 161.5v.2M361 179.5v.2M361 169.1v.2M361 175.8h.8M361.8 167.6h-.8v36.3h.8"/>
<path d="M361.8 178h.8v34.8h-.8M365.5 171.9h2a1 1 0 0 1 1 1v9.4M365.5 171.8h3.7M369.2 171.8h.3M369.2 171.8h.1M369.5 171.8h.1M369.5 171.8h.4M369.7 160.4h.3M369.7 160.4l.1 1M369.8 161.4l.4 9.2v.6h.3M369.8 161.4h.3M369.9 171.8h.1"/>
<path d="M370 160.4l.1 1M370.1 161.4l.3 9.5 .4 .9M370.2 171.2l-.3 .6M370.6 167.4l.2 4.4M370.7 167.4l.2 4.4M370.7 160.5h.3M370.8 160.5h.1M370.8 160.5l.4 10.2v.5h.3M370.8 171.8h.1M370.9 171.8h.1M371 160.5l.4 10.3 .4 1M371.2 171.2l-.3 .6"/>
<path d="M371.6 167.4l.2 4.4M371.7 167.4l.2 4.4M371.7 160.5h.3M371.8 160.5h.1M371.8 160.5l.4 10.2v.5h.3M371.8 171.8h.1M372 160.5l.4 10.2 .4 1.1M372.2 171.2l-.3 .6M372.5 171.3v12.4M372.6 167.4l.2 4.4M372.7 167.4l.2 4.4M372.7 160.5h.3"/>
<path d="M372.8 160.5h.1M372.8 160.5l.4 10.2v.5h.3M372.8 171.8h.1M373 160.5l.4 10.3 .4 1M373.2 171.2l-.3 .6M373.5 175.9h11M373.5 175.9l-1 1M373.5 171.3v4.6M373.7 160.5h.3l.1 .5 .3 9.9 .4 .9M373.8 160.5h.1M373.8 160.5l.4 10.2v.5h.3M373.8 171.8h.1"/>
<path d="M373.9 171.8h.1M374.2 171.2l-.3 .6M374.7 160.5h.3M374.8 160.5h.1M374.8 160.5l.4 10.2v.5h.3M374.8 171.8h.1M374.9 171.8h.1M375 160.5l.4 10.3 .4 1M375.2 171.2l-.3 .6M375.7 160.5h.3M375.8 160.5h.1M375.8 160.5l.4 10.2v.5h.3"/>
<path d="M375.8 171.8h.1M375.9 171.8h.1M376 160.5l.4 10.3 .4 1M376.2 171.2l-.3 .6M376.6 167.4l.2 4.4M376.7 167.4l.2 4.4M376.7 160.5h.3M376.7 160.5l.5 10.1v.6h.3M376.8 171.8h.1M377 160.5l.4 10.4 .4 .9M377.2 171.2l-.3 .6M377.6 167.4l.2 4.4"/>
<path d="M377.7 167.4l.2 4.4M377.7 160.5h.3M377.8 160.5h.1M377.8 160.5l.4 10.2v.5h.3M377.8 171.8h.1M378 160.5l.4 10.3 .4 1M378.2 171.2l-.3 .6M378.7 160.5h.3M378.8 160.5h.1M378.8 160.5l.4 10.2v.5h.3M378.8 171.8h.1M379 160.5l.4 10.3 .4 1"/>
<path d="M379.2 171.2l-.3 .6M379.7 160.5h.3M379.8 160.5h.1M379.8 160.5l.4 10.2v.5h.3M379.8 171.8h.1M379.9 171.8h.1M380 160.5l.4 10.3 .4 1M380.2 171.2l-.3 .6M380.7 160.5h.3M380.7 160.5l.5 10.2v.5h.3M380.8 171.8h.1M380.9 171.8h.1"/>
<path d="M381 160.5l.4 10.3 .3 .8M381.2 171.2l-.3 .6M381.5 162.4l.7 8.1M381.5 163.5l.2 8.1M381.5 162.4v1.1M381.7 171.6h.1M381.7 160.5h.3M382 160.5h.1M382 160.5l.2 2.6M382 160.4v.1M382 160.4l.2 2.7M382 160.4h.1"/>
<path d="M382.1 160.4l.4 .5v9.9l-.8 .8M382.2 163.1v7.4M384.5 175.9l.5 .5M385 178.6l-.2 1.5-.7 1.1-.9 .8-1.3 .6-8.5 .1-.6-.4-.3-.6M579 171h5M251.5 193.4h60M314.5 185.9h4M320.3 185.9h1.8M323.9 185.9h2.1M327.6 185.9h1.8M331.2 185.9h1.9M334.9 185.9h1.8"/>
<path d="M338.5 185.9h1.8M342.2 185.9h2M345.8 194.6l.9 1.2 1.2 .7M345.8 185.9h2.1M349.5 196.8l8.1 .2M349.5 185.9h2M353.1 185.9h2.3M357.6 199.7h.7M357.6 197.5h.7M357.6 195.2h.7M357.6 193.1h.7M357.6 190.8h.7"/>
<path d="M357.6 186.4h.7M358.4 199.8h.7M358.4 197.5h.7M358.4 196.4h.7M358.4 195.4h.7M358.4 193.1h.7M358.4 192h.7M358.4 191h.7M358.4 186.4h.7M358.4 182.3h.7M359.2 197.9l-.1 .2M359.2 193.5l-.1 .2"/>
<path d="M359.2 195.7l-.1 .2M359.2 189.1l-.1 .2M359.2 191.3l-.1 .2M359.2 184.7l-.1 .2M361 197.9v.2M361 195.7v.2M361 193.5v.2M361 191.3v.2M361 189.1v.2M361 184.7v.2M361 199.8h.8M361 197.5h.8"/>
<path d="M361 195.4h.8M361 193.1h.8M361 191h.8M361 186.4h.8M361.8 199.7h.8M361.8 197.5h.8M361.8 195.2h.8M361.8 193.1h.8M361.8 190.8h.8M361.8 186.4h.8M20 210h5M358.4 204.5h.7v20.2h-.7z"/>
<path d="M358.4 219.6h.7M359.1 206l.1 .2M359.1 218l.1 .2M359.2 202.1l-.1 .2h-.7M359.2 211.1l-.1 .2M361 202.1v.2M361 211.1v.2M361 218v.2M361 206v.2M361 212.1h.8M579 210h5M359.2 223.1l-.1 .2"/>
<path d="M361 223.1v.2M20 249h5M579 249h5M20 288h5M579 288h5M20 327h5M200 326.6l-1.7 3v13l1.7 3M200 326.6v19M200 326.6h1.1M201.1 326.6v19M201.1 326.6l.2 .2v18.6l-.2 .2M201.3 330.1l.4 .5 2.1-.5h162.3"/>
<path d="M366.1 330.1h.1M366.1 330.1l.3 12M366.1 330.1l.2 .3M366.3 330.4l.2 .1 .1 .3 .2 7M366.3 330.5h.1M366.3 330.5l.3 7.3M366.6 337.8l.1 3a.43 .43 0 0 0 .3 .7M366.6 337.8h.2M366.7 330.1l.7 12M366.7 330.1h.2M366.7 330.1l-.2 .3M366.8 337.8l.2 3.7"/>
<path d="M366.9 330.1h.1M366.9 330.1l.5 12M366.9 330.1l.4 .6M367.3 330.7l.2 .1 .1 .5 .4 10.2M367.3 330.7l.5 10.8M367.9 330.1l-.4 .6M367.9 330.1v.3M367.9 330.1h.1M367.9 330.1l.1 .3M367.9 330.1l.4 .6M367.9 330.4l.4 11.4M368 330.4l.3 11.4"/>
<path d="M368.3 330.7h.2M368.3 330.8h.1M368.3 330.8l.5 10.7M368.5 330.7l.5 10.8M368.9 330.1l-.4 .6M368.9 330.1l.5 12M368.9 330.1h.1M368.9 330.1l.4 .6M369.3 330.7h.2M369.3 330.7l.5 10.8M369.5 330.7l.4 10.2 .5 1.2M369.9 330.1l-.4 .6"/>
<path d="M369.9 330.1l.5 12M369.9 330.1h.1M369.9 330.1l.4 .6M370.3 330.7h.2M370.3 330.7l.5 10.8M370.5 330.7l.5 10.8M370.9 330.1l-.4 .6M370.9 330.1l.4 11.7M370.9 330.1h.1M370.9 330.1l.5 11.7M370.9 330.1l.4 .6M371.3 330.7h.2"/>
<path d="M371.3 330.7l.5 10.8M371.5 330.7l.5 10.8M371.9 330.1l-.4 .6M371.9 330.1v.3M371.9 330.1h.1M371.9 330.1l.1 .3M371.9 330.1l.4 .6M371.9 330.4l.4 11.4M372 330.4l.3 11.4M372.3 330.7h.2M372.3 330.8h.1M372.3 330.8l.5 10.7"/>
<path d="M372.5 330.7l.5 10.8M372.9 330.1l-.4 .6M372.9 330.1v.3M372.9 330.1h.1M372.9 330.1l.1 .3M372.9 330.1l.4 .6M372.9 330.4l.4 11.4M373 330.4l.4 11.4M373.3 330.7h.2M373.3 330.8l.5 10.7M373.5 330.7l.5 10.8M373.9 330.1l-.4 .6"/>
<path d="M373.9 330.1v.3M373.9 330.1h.1M373.9 330.1l.1 .3M373.9 330.1l.4 .6M373.9 330.4l.5 11.7M374 330.4l.4 11.7M374.3 330.7h.2M374.3 330.8h.1M374.3 330.8l.5 10.7M374.5 330.7l.5 10.8M374.9 330.1l-.4 .6M374.9 330.1l.5 12"/>
<path d="M374.9 330.1h.1M374.9 330.1l.4 .6M375.3 330.7h.2M375.3 330.8h.1M375.3 330.8l.5 10.7M375.5 330.7l.4-.6 .5 12M375.5 330.7l.4 10.3 .5 1.1M375.9 330.1h.1M375.9 330.1l.5 12M375.9 330.1l.4 .6M376.3 330.7h.2M376.3 330.8h.1"/>
<path d="M376.3 330.8l.5 10.7M376.5 330.7l.5 10.8M376.9 330.1l-.4 .6M376.9 330.1l.5 12M376.9 330.1h.1M376.9 330.1l.4 .6M377.3 330.7h.2M377.3 330.8h.1M377.3 330.8l.4 10.2v.4l.3 .1M377.5 330.7l.5 10.8M377.9 330.1l-.4 .6M377.9 330.1h.1"/>
<path d="M377.9 330.1l.4 10.6M377.9 330.1l.4 9.8M377.9 330.1l.4 .6M378.3 339.9l.3 1.8M378.3 330.7l.2 .1 .1 .4 .3 8.6M378.3 339.9v.8M378.3 330.8h.1M378.3 330.8l.5 10.7M378.6 330.5l-.1 .2M378.9 339.8l-.3-9.3 .7 .6v10l-.4 .4M378.9 339.8v1.7M579 327h5"/>
<path d="M200 345.6h1.1M201.3 342.1l.4-.5 2.1 .5h162.6M366.8 341.5l-.4 .6M367 341.5l.4 .6M367.4 342.1h.1M367.8 341.5h.2M367.8 341.5l-.4 .6M368 341.5l.4 .6M368.3 341.8l.1 .3M368.4 342.1h.1M368.8 341.5h.2M368.8 341.5l-.4 .6-.1-.3"/>
<path d="M369 341.5l.4 .6M369.4 342.1h.1M369.8 341.5h.2M369.8 341.5l-.4 .6M370.4 342.1h.1M370.8 341.5h.2M370.8 341.5l-.4 .6M371 341.5l.4 .6M371.3 341.8l.1 .3M371.4 341.8v.3M371.4 342.1h.1M371.8 341.5h.2"/>
<path d="M371.8 341.5l-.4 .6M372 341.5l.4 .6M372.3 341.8l.1 .3M372.4 342.1h.1M372.8 341.5h.2M372.8 341.5l-.4 .6M373 341.5l.4 .6M373.3 341.8l.1 .3M373.4 342.1h.1M373.8 341.5h.2M373.8 341.5l-.4 .6v-.3M374 341.5l.4 .6"/>
<path d="M374.4 342.1h.1M374.8 341.5h.2M374.8 341.5l-.4 .6M375 341.5l.4 .6M375.4 342.1h.1M375.8 341.5h.2M375.8 341.5l-.4 .6M376.4 342.1h.1M376.8 341.5h.2M376.8 341.5l-.4 .6M377 341.5l.4 .6M377.4 342.1h.1"/>
<path d="M377.8 341.5l-.4 .6M378 341.5l.3 .5M378.3 340.7v1.3M378.3 342h.1M378.6 341.7l-.3 .3M378.6 341.7h.1M378.8 341.5h.1M378.8 341.5l-.2 .2M20 366h5M579 366h5M61.9 405v5M98.8 405v5"/>
<path d="M135.7 405v5M172.6 405v5M209.5 405v5M246.4 405v5M283.3 405v5M320.2 405v5M357.1 405v5M394 405v5M430.9 405v5M467.8 405v5M504.7 405v5M541.6 405v5"/>
</g>
<!-- layer: 00_DEF_FEATS -->
<g fill="none" stroke="#000" stroke-width=".27">
<path d="M161.5 165.9h7.1M170.9 165.9h2.2M175.4 165.9h7M184.7 165.9h2.3M189.2 165.9h7.1M198.5 165.9h2.3M203.1 165.9h7M212.4 165.9h2.2M216.9 165.9h7.1M226.2 165.9h2.3M230.7 165.9h7.1M240.1 165.9h2.2"/>
<path d="M244.6 165.9h7M253.9 165.9h2.3M258.4 165.9h7.1M267.7 165.9h2.3M272.2 165.9h7.1M281.6 165.9h2.2M286.1 165.9h7.1M295.4 165.9h2.3M299.9 165.9h7.1M309.3 165.9h2.2M313.8 165.9h7M323.1 165.9h2.2"/>
<path d="M327.6 165.9h7.1M336.9 165.9h2.3M341.4 165.9h7.1M350.8 165.9h2.2M355.3 165.9h7.1M364.6 165.9h2.3M369.1 165.9h7.1M378.4 165.9h2.3M383 165.9h7M193.3 336.1h7.3M202.9 336.1h2.2M207.4 336.1h7.3"/>
<path d="M217 336.1h2.3M221.5 336.1h7.4M231.1 336.1h2.3M235.6 336.1h7.4M245.3 336.1h2.2M249.8 336.1h7.3M259.4 336.1h2.2M263.9 336.1h7.4M273.5 336.1h2.3M278 336.1h7.4M287.6 336.1h2.3M292.2 336.1h7.3"/>
<path d="M301.8 336.1h2.2M306.3 336.1h7.3M315.9 336.1h2.3M320.4 336.1h7.4M330 336.1h2.3M334.5 336.1h7.4M344.2 336.1h2.2M348.7 336.1h7.3M358.3 336.1h2.2M362.8 336.1h7.4M372.4 336.1h2.3M376.9 336.1h7.4"/>
</g>
<!-- layer: 03_AXES -->
<g fill="none" stroke="#000" stroke-width=".35">
<path d="M348.8 122.4l.1 2M348.9 122.4v2M348.9 120.8l-.1 1.6M348.9 124.4h.1M348.9 120.8v1.6M348.9 120.8h.1M349 124.4h.1M349 120.9v3.5M349.8 122.2v3.6zM350.7 123.6l-.1 3.6M350.7 123.6h.1M350.7 127.2h.1"/>
<path d="M350.7 123.7l-.1 3.5M350.7 123.7h.1M350.7 123.7v3.5M351.5 120.2h1.7l.1 1.4M351.5 120.4v.3M351.5 120.7h.1M351.5 120.7l.1 .4M351.6 125l.1 1.8-.1 1.9zM352.3 121.6h1.7l.2 1.5M352.3 121.7l.2 .9M352.5 128.1l.1 2M352.5 128.1l.1 1.9"/>
<path d="M352.6 126.5l-.1 1.6M352.6 126.4h.1M352.6 126.4l-.1 1.7M352.6 130.1h.1M352.6 130h.1M352.6 126.5h.1M352.6 126.5v3.5M353.3 123.1h1.7l.2 1.4M353.4 123.4v.1M353.4 123.5v.1M353.4 123.6v.3M353.7 127.9l.2 1.8-.2 1.8-.2-1.8z"/>
<path d="M354.3 124.5h1.7l.2 1.4M354.3 124.6l.2 .8M354.5 125.4h.1M354.8 129.3l-.1 1.8 .1 1.7M354.8 132.9h.1M354.8 129.3l-.1 1.7 .1 1.9M354.9 132.9h.1M354.8 129.3h.1M354.9 129.3l.1 1.8-.1 1.8M355.4 125.9h1.7l.2 1.4M355.5 126.4l.1 .4M356 130.7l.2 1.8-.2 1.8-.1-1.8z"/>
<path d="M356.6 127.3h1.6l.3 1.4M356.6 127.5l.1 .7M357.1 133.7l.2 2M357.2 133.7l.1 1.9M357.3 135.7h.1M357.3 132.1l-.1 1.6M357.3 132.1h.1M357.3 132.1l-.2 1.6M357.3 132.1v3.6M357.8 128.7h1.6l.3 1.4M358.2 133.5l.2 1.8-.2 1.8zM358.8 136.5v.9"/>
<path d="M358.8 136.5v.5M358.9 134.9l-.1 1.6M358.9 134.9h.1M358.9 134.9v1.8M359 130.1h1.7l.2 1.4M359 130.3l.1 .7M359.9 131.5h1.7l.1 1.4M359.9 131.5l.1 .5M360 132h.1M360 132v.4M360.6 133.8l-.1-.9h1.7l.2 1.4M361.1 139.9h-1.7l-.1 1.4"/>
<path d="M361.1 139.9l.1 .4M361.1 139.9v.9M361.5 139.4l.1-.9h-1.7l-.2 1.4M362.1 138l.1-.9h-1.7l-.1 1.4M362.6 135.7v-1.4h-1.8v2.7M362.6 135.7h-1.8v1.4M362.6 135.7v.9M363.9 139.1v3.6M363.9 139.1h.1M364.2 137.7v1.6M364.2 137.7v3.6M364.2 137.7h.1"/>
<path d="M364.2 139.3v2M358.3 156.8h.1M358.3 146.7l.1 .1M358.4 151.1l-.1 .1M359.2 152.8h.1M361 145.2l-.2 7.6M361 145.2h-1.8v7.6M361 141.3h-1.8v5.1M361 141.3l-.1 3.9M361.2 140.3h.1M361.2 140.3v.5M361.8 151.1v.1"/>
<path d="M361.8 146.7v.1M361.8 156.8h.1M361.8 142.9v.1M362.8 141.9v3.6M362.8 141.9h.1M362.8 145.5h.1M363.3 140.5v3.6M363.3 140.5h.1M363.3 144.1h.1M363.9 142.7h.1M364.2 141.3h.1M358.3 180h.1"/>
<path d="M358.3 169.5h.1M358.4 161.2h-.1M358.4 173.9h-.1M359.2 178.4h.1M359.2 168h.1M359.2 162.9h.1M359.2 162.9v-7.6h1.8l-.2 7.6M360.8 178.4l.2 25.1h-1.8v-25.1M360.8 168l.2 7.6h-1.8v-7.6M361.8 173.9h.1M361.8 161.2h.1M361.8 169.5h.1"/>
<path d="M361.8 180h.1M358.4 184.4h.1M358.4 188.8h-.1M358.4 191l-.1 .1M358.4 193.2l-.1 .1M358.4 195.4l-.1 .1M358.4 197.6l-.1 .1M359.2 199.2h1.8M359.2 197h1.8M359.2 194.8h1.8M359.2 192.6h1.8M359.2 190.4h1.8"/>
<path d="M359.2 186h1.8M361.8 197.6v.1M361.8 195.4v.1M361.8 193.2v.1M361.8 191v.1M361.8 188.8h.1M361.8 184.4h.1M358.3 206.4h.1M358.4 201.8l-.1 .1M358.4 210.8h-.1M359.2 216.8h1.8v7.6h-1.8zM359.2 204.8h1.8v7.6h-1.8z"/>
<path d="M361.8 210.8h.1M361.8 201.8v.1M361.8 206.4h.1"/>
</g>
<!-- layer: 09_NOTES -->
<g fill="none" stroke="#000" stroke-width=".27">
<path d="M217.5 39.2l3.5-.8v1.5zM217.5 38.4v125M217.5 39.2h66.1M306.4 39.2h66.1M369 38.4l3.5 .8-3.5 .7zM372.5 38.4v120.8M204.5 183.8v22.6M217.5 184.3v22.1M179.9 204.1a1.03 1.03 0 0 1 1.2 .7 1.86 1.86 0 0 1-.6 2.3h-.6zM181.7 205.6h3M181.7 207.1h3M183.2 204.1v3"/>
<path d="M186.1 204.3l.3-.2a2.03 2.03 0 0 1 0 3 2.12 2.12 0 0 1-.3-2.8zM188.6 206.8l.2 .3zM190.6 204.6l.4-.5h.3l.5 .5a1.16 1.16 0 0 1-.8 1.2l-.4 1.3h1.2M195.4 205.6h9.1M201 204.8l3.5 .8-3.5 .7zM217.5 205.6l3.5-.8v1.5zM217.5 205.6h6M201.3 293.3l3.5-.7v1.5zM201.3 292.5v33.3M201.3 293.3h64.4M314.9 293.3h64.4M375.8 292.6l3.5 .7-3.5 .8z"/>
<path d="M379.3 292.5v36.7M201.3 312.2l3.5-.8v1.5zM201.3 312.2h64.1M300.2 312.2h64.1M320.6 315.7l-.5-.5a.69 .69 0 0 0-.7 .7l.4 .5a.88 .88 0 0 1 .8 .9 .88 .88 0 0 1-.8 .9l-.6-.8M360.8 311.4l3.5 .8-3.5 .7zM364.3 311.4v17.7M204.7 330.1h32.9M236 338.6h1.5l-.7 3.5zM236.8 330.1l.7 3.5h-1.5zM236.8 330.1v24.6h8M380.4 330.1h21.7"/>
<path d="M400.5 326.6h1.5l-.7 3.5zM401.3 324.1v6M204.7 342.1h32.9M247.8 359.9h29.2v6h-29.2zM250.5 352.4l-2.5 4.5M257.6 359.9v6M366.6 343.1v20.2M379.3 342.4v20.9M379.9 342.1h22.2M401.3 342.1l.7 3.5h-1.5zM401.3 342.1v6M249.3 362.9h6.2"/>
<path d="M261.5 360.7l-2.5 4.5M263.7 361.7l.3-.3a2.03 2.03 0 0 1 0 3 2.12 2.12 0 0 1-.3-2.7zM266.2 364.2l.2 .2zM268.3 362.4l.6-1v3M271 364.2v-2.5l1.2 2.5 1.3-2.5v2.5M366.6 362.5l3.5-.8v1.5zM366.6 362.5h20.4M375.8 361.7l3.5 .8-3.5 .7zM491.7 397h.6l.2-.2v-.5l-.2-.2h-.6v1.5M492.1 397l.4 .6M506.5 382.9v1.5l-.7-1.5v1.5"/>
<circle cx="249.2" cy="354.7" r="1.47"/>
<circle cx="260.2" cy="362.9" r="1.47"/>
<circle cx="272.2" cy="362.9" r="2.24"/>
</g>
<g fill="#000">
<path d="M217.5 39.2l3.5-.8v1.5zM369 38.4l3.5 .8-3.5 .7zM201 204.8l3.5 .8-3.5 .7zM217.5 205.6l3.5-.8v1.5zM201.3 293.3l3.5-.7v1.5zM375.8 292.6l3.5 .7-3.5 .8zM201.3 312.2l3.5-.8v1.5zM360.8 311.4l3.5 .8-3.5 .7zM236.8 330.1l.7 3.5h-1.5zM400.5 326.6h1.5l-.7 3.5zM236 338.6h1.5l-.7 3.5zM401.3 342.1l.7 3.5h-1.5z"/>
<path d="M366.6 362.5l3.5-.8v1.5zM375.8 361.7l3.5 .8-3.5 .7z"/>
</g>
<g font-size="5.2">
<text x="488.1" y="403.5">90-7518-190-000</text>
<text x="559.3" y="403.5">E.9</text>
</g>
<g font-size="3.9">
<text x="42.7" y="14.1">1</text>
<text x="79.6" y="14.1">2</text>
<text x="116.5" y="13.9">3</text>
<text x="153.4" y="13.9">4</text>
<text x="190.3" y="14">5</text>
<text x="227.2" y="13.9">6</text>
<text x="264.1" y="14.1">7</text>
<text x="301" y="14">8</text>
<text x="337.9" y="14.1">9</text>
<text x="373.7" y="14">10</text>
<text x="410.3" y="14">11</text>
<text x="447.4" y="14">12</text>
<text x="484.3" y="14">13</text>
<text x="521.4" y="13.9">14</text>
<text x="558.1" y="14">15</text>
<text x="21.8" y="35.8">A</text>
<text x="580.8" y="36">A</text>
<text x="286.6" y="40.7">155</text>
<text x="293.8" y="38.4">+0.5</text>
<text x="283" y="47.4">FRAME ONLY</text>
<text x="293.8" y="42.9">-0.5</text>
<text x="273.4" y="51.9">FOR 148 OLD FRAMES</text>
<text x="21.8" y="74.8">B</text>
<text x="580.8" y="75">B</text>
<text x="21.9" y="114">C</text>
<text x="580.8" y="114">C</text>
<text x="22" y="152.9">D</text>
<text x="581" y="153">D</text>
<text x="21.8" y="191.8">E</text>
<text x="580.8" y="192">E</text>
<text x="21.8" y="231">F</text>
<text x="580.8" y="231">F</text>
<text x="21.8" y="269.9">G</text>
<text x="580.8" y="270">G</text>
<text x="268.7" y="294.8">L1</text>
<text x="273.5" y="294.8">=D+165 +0.1/-0.3</text>
<text x="21.8" y="309">H</text>
<text x="580.8" y="309">H</text>
<text x="268.4" y="313.7">L2=D+150 MIN</text>
<text x="244.4" y="318.2">CYLINDRICAL PART WITHOUT GROOVES</text>
<text x="386.9" y="337.6">M</text>
<text x="389.3" y="337.6">12X1.0 - 6g</text>
<text x="580.6" y="348">J</text>
<text x="21.6" y="348">J</text>
<text x="266.1" y="353.9">0</text>
<text x="251.8" y="356.2">11.96</text>
<text x="263.8" y="358.4">-0.07</text>
<text x="390" y="364">12.7 MIN VALID</text>
<text x="390" y="368.5">THREAD LENGTH</text>
<text x="21.9" y="387.1">K</text>
<text x="580.8" y="386.8">K</text>
<text x="489.1" y="391.7">UDH DERAILLEUR HANGER FRAME SPEC</text>
<text x="42.6" y="409.1">1</text>
<text x="79.6" y="409">2</text>
<text x="116.5" y="409">3</text>
<text x="153.4" y="408.8">4</text>
<text x="190.4" y="409">5</text>
<text x="227.2" y="408.8">6</text>
<text x="264.2" y="409">7</text>
<text x="301" y="409">8</text>
<text x="337.9" y="409">9</text>
<text x="373.4" y="409">10</text>
<text x="410.3" y="408.9">11</text>
<text x="447.4" y="408.9">12</text>
<text x="484.4" y="409">13</text>
<text x="521.4" y="408.8">14</text>
<text x="558.1" y="409">15</text>
</g>
<g font-size="3.5">
<text x="474.7" y="373">LIFECYCLE STATUS</text>
<text x="483.1" y="379.7">Released</text>
</g>
<g font-size="2.6">
<text x="482.8" y="366">FORMAT:</text>
<text x="496.9" y="366">A2</text>
<text x="516.8" y="366">SCALE:</text>
<text x="528.6" y="366">1.000</text>
<text x="551.4" y="366">SHEET:</text>
<text x="563.6" y="366">3 / 6</text>
</g>
<g font-size="2.3">
<text x="511.2" y="375.9">CONFIDENTIAL - THIS DRAWING CONTAINS INFORMATION</text>
<text x="514.7" y="378.5">THAT IS PROPRIETARY TO SRAM CORPORATION AND</text>
<text x="516.7" y="381.1">MAY NOT BE DISCLOSED WITHOUT PERMISSION.</text>
</g>
<g font-size="2">
<text x="475.2" y="384.4">DRAWING NAME / DESCRIPTION</text>
<text x="475.2" y="397.6">DRAWING NUMBER</text>
<text x="550.2" y="397.6">VERSION</text>
</g>
</svg>
